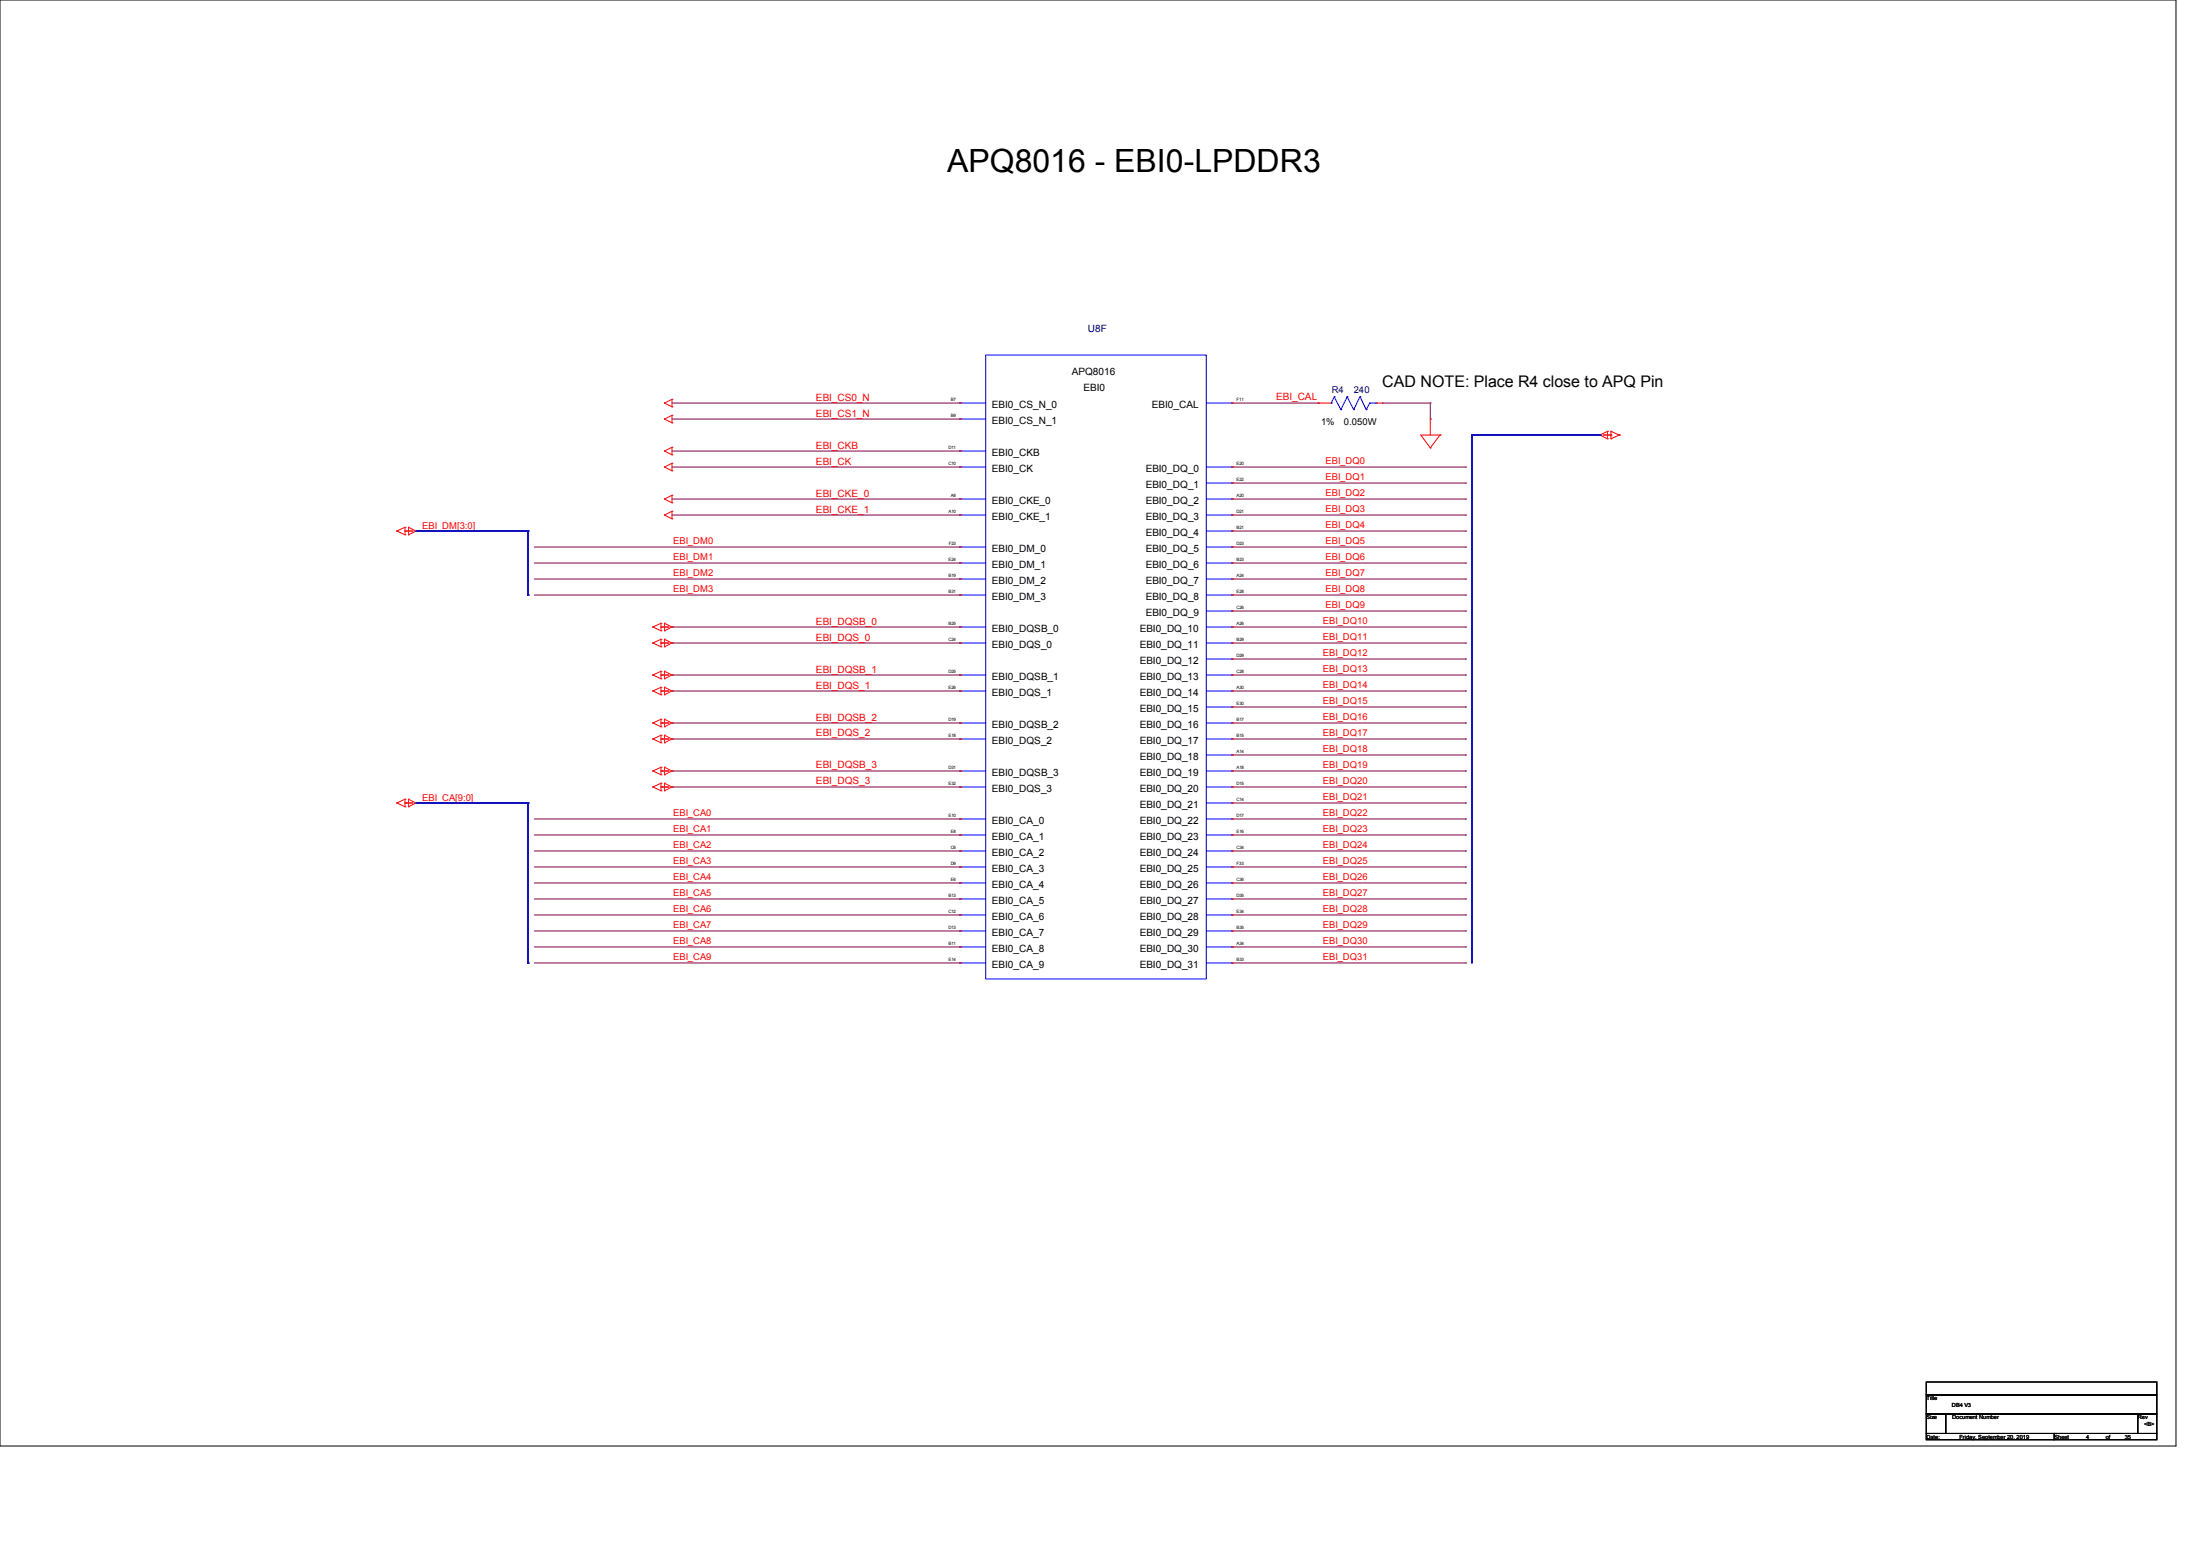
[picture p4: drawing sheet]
<svg xmlns="http://www.w3.org/2000/svg" width="297mm" height="210mm" viewBox="0 0 297 210" stroke-linecap="round" stroke-linejoin="round" font-family="sans-serif">
<path d="M0 0h293.6v195.2h-293.6zM259.9 186.5h31.1v1.8h-31.1zM259.9 188.3h31.1v2.5h-31.1zM259.9 190.8h2.7v2.7h-2.7zM259.9 193.5h17.3v.8h-17.3zM262.6 190.8h25.9v2.7h-25.9zM277.2 193.5h13.8v.8h-13.8zM288.5 190.8h2.5v2.7h-2.5z" fill="none" stroke="#000" stroke-width=".13"/>
<g fill="none" stroke="#f00" stroke-width=".13">
<path d="M89.7 56.6h.1M89.7 54.4h.1M89.7 56.6l1 .5M89.7 54.4l1 .5M90.7 56h.1M90.7 57.1h.1M90.7 53.9h.1M90.7 54.9h.1M90.7 53.9v1M90.7 56v1.1M90.7 56l-1 .6M90.7 53.9l-1 .5"/>
<path d="M129.5 56.6h.1M129.5 54.4h.1M166.2 54.4h.1M177.9 54.4h.1M177.9 54.4h1.7M185.7 54.4h.8M186.5 54.4h.1M193 56.6h.1M193 56.6v2.1M194.3 58.7h.1M194.3 58.7h-2.6l1.3 1.8M194.3 58.7l-1.3 1.8"/>
<path d="M215.9 58.7h.1M215.9 58.7l1 .5M216.3 58.7h1.1M216.9 59.2h.1M216.9 58.2h.1M216.9 58.2v1M216.9 58.2l-1 .5M217.4 59.2h.1M217.4 58.2h.1M217.4 58.7h.1M217.4 58.2v1M217.4 58.2l1.1 .5"/>
<path d="M218.5 58.7h.1M218.5 58.7l-1.1 .5M53.6 71.7h.1M53.6 71.7l1.1 .5M54.7 72.2h.1M54.7 71.2h.1M54.7 71.7h.1M54.7 71.2v1M54.7 71.2l-1.1 .5M54.7 71.7h1M55.1 72.2h.1M55.1 71.2h.1"/>
<path d="M55.1 71.2v1M55.1 71.2l1 .5M56.1 71.7h.1M56.1 71.7l-1 .5M89.7 69.5h.1M89.7 63h.1M89.7 67.4h.1M89.7 60.9h.1M89.7 69.5l1 .5M89.7 63l1 .5M89.7 67.4l1 .5M89.7 60.9l1 .5"/>
<path d="M90.7 69h.1M90.7 70h.1M90.7 62.5h.1M90.7 63.5h.1M90.7 66.8h.1M90.7 67.9h.1M90.7 60.4h.1M90.7 61.4h.1M90.7 69l-1 .5M90.7 60.4v1M90.7 62.5v1M90.7 66.8v1.1"/>
<path d="M90.7 69v1M90.7 62.5l-1 .5M90.7 66.8l-1 .6M90.7 60.4l-1 .5M129.5 69.5h.1M129.5 67.4h.1M129.5 60.9h.1M129.5 63h.1M129.5 73.8h.1M129.5 76h.1M129.5 78.1h.1M166.2 63h.1"/>
<path d="M166.2 65.2h.1M166.2 78.1h.1M166.2 76h.1M166.2 73.8h.1M166.2 71.7h.1M166.2 69.5h.1M166.2 67.4h.1M193 60.5h.1M88.1 97.6h.1M88.1 84.6h.1M88.1 86.8h.1M88.1 91.1h.1"/>
<path d="M88.1 93.3h.1M88.1 99.7h.1M88.1 97.6l1.1 .5M88.1 84.6l1.1 .5M88.1 86.8l1.1 .5M88.1 91.1l1.1 .5M88.1 93.3l1.1 .5M88.1 99.7l1.1 .5M89.2 98.1h.1M89.2 97.1h.1M89.2 97.6h.1M89.2 85.1h.1"/>
<path d="M89.2 84.1h.1M89.2 84.6h.1M89.2 87.3h.1M89.2 86.3h.1M89.2 86.8h.1M89.2 91.6h.1M89.2 90.6h.1M89.2 91.1h.1M89.2 93.8h.1M89.2 92.8h.1M89.2 93.3h.1M89.2 99.2h.1"/>
<path d="M89.2 99.7h.1M89.2 84.1v1M89.2 86.3v1M89.2 90.6v1M89.2 92.8v1M89.2 97.1v1M89.2 99.2v1M89.2 97.1l-1.1 .5M89.2 97.6h1.1M89.2 84.1l-1.1 .5M89.2 84.6h1.1M89.2 86.3l-1.1 .5"/>
<path d="M89.2 86.8h1.1M89.2 90.6l-1.1 .5M89.2 91.1h1.1M89.2 92.8l-1.1 .5M89.2 93.3h1.1M89.2 99.2l-1.1 .5M89.2 99.7h1.1M89.7 98.1h.1M89.7 97.1h.1M89.7 85.1h.1M89.7 84.1h.1M89.7 87.3h.1"/>
<path d="M89.7 86.3h.1M89.7 91.6h.1M89.7 90.6h.1M89.7 93.8h.1M89.7 92.8h.1M89.7 99.2h.1M89.7 84.1v1M89.7 86.3v1M89.7 90.6v1M89.7 92.8v1M89.7 97.1v1M89.7 99.2v1"/>
<path d="M89.7 97.1l1 .5M89.7 84.1l1 .5M89.7 86.3l1 .5M89.7 90.6l1 .5M89.7 92.8l1 .5M89.7 99.2l1 .5M90.7 97.6h.1M90.7 84.6h.1M90.7 86.8h.1M90.7 91.1h.1M90.7 93.3h.1M90.7 99.7h.1"/>
<path d="M90.7 97.6l-1 .5M90.7 84.6l-1 .5M90.7 86.8l-1 .5M90.7 91.1l-1 .5M90.7 93.3l-1 .5M90.7 99.7l-1 .5M129.5 80.3h.1M129.5 97.6h.1M129.5 84.6h.1M129.5 91.1h.1M129.5 99.7h.1M129.5 93.3h.1"/>
<path d="M129.5 86.8h.1M166.2 99.7h.1M166.2 97.6h.1M166.2 95.4h.1M166.2 93.3h.1M166.2 91.1h.1M166.2 88.9h.1M166.2 84.6h.1M166.2 86.8h.1M166.2 82.5h.1M166.2 80.3h.1M53.6 108.4h.1"/>
<path d="M53.6 108.4l1.1 .5M54.7 108.9h.1M54.7 107.9h.1M54.7 108.4h.1M54.7 107.9v1M54.7 107.9l-1.1 .5M54.7 108.4h1M55.1 108.9h.1M55.1 107.9h.1M55.1 107.9v1M55.1 107.9l1 .5M56.1 108.4h.1"/>
<path d="M56.1 108.4l-1 .5M88.1 106.2h.1M88.1 104.1h.1M88.1 106.2l1.1 .5M88.1 104.1l1.1 .5M89.2 106.7h.1M89.2 105.7h.1M89.2 106.2h.1M89.2 100.2h.1M89.2 104.6h.1M89.2 103.5h.1M89.2 104.1h.1"/>
<path d="M89.2 103.5v1.1M89.2 105.7v1M89.2 105.7l-1.1 .5M89.2 106.2h1.1M89.2 103.5l-1.1 .6M89.2 104.1h1.1M89.7 106.7h.1M89.7 105.7h.1M89.7 100.2h.1M89.7 104.6h.1M89.7 103.5h.1M89.7 103.5v1.1"/>
<path d="M89.7 105.7v1M89.7 105.7l1 .5M89.7 103.5l1 .6M90.7 106.2h.1M90.7 104.1h.1M90.7 106.2l-1 .5M90.7 104.1l-1 .5M129.5 119.2h.1M129.5 117h.1M129.5 114.9h.1M129.5 112.7h.1M129.5 110.5h.1"/>
<path d="M129.5 104.1h.1M129.5 106.2h.1M166.2 119.2h.1M166.2 117h.1M166.2 114.9h.1M166.2 112.7h.1M166.2 110.5h.1M166.2 108.4h.1M166.2 106.2h.1M166.2 104.1h.1M166.2 101.9h.1M129.5 130h.1"/>
<path d="M129.5 127.8h.1M129.5 125.6h.1M129.5 123.5h.1M129.5 121.3h.1M166.2 130h.1M166.2 127.8h.1M166.2 125.6h.1M166.2 123.5h.1M166.2 121.3h.1"/>
</g>
<g fill="none" stroke="#00f" stroke-width=".13">
<path d="M129.5 56.6h.1M129.5 54.4h.1M129.5 54.4h3.5M129.5 56.6h3.5M133 47.9h29.8v84.2h-29.8zM162.8 54.4h3.4M166.2 54.4h.1M179.6 54.4h.1M180 53.6h.1M180 53.6l-.4 .8M180 53.6l.9 1.7M180.9 55.3h.1"/>
<path d="M181.8 53.6h.1M181.8 53.6l-.9 1.7M181.8 53.6l.9 1.7M182.7 55.3h.1M183.5 53.6h.1M183.5 53.6l-.8 1.7M183.5 53.6l.9 1.7M184.4 55.3h.1M184.8 54.4h.1M184.8 54.4h.9M184.8 54.4l-.4 .9M185.7 54.4h.1"/>
<path d="M129.5 69.5h.1M129.5 67.4h.1M129.5 60.9h.1M129.5 63h.1M129.5 73.8h.1M129.5 76h.1M129.5 78.1h.1M129.5 69.5h3.5M129.5 67.4h3.5M129.5 60.9h3.5M129.5 63h3.5M129.5 73.8h3.5"/>
<path d="M129.5 76h3.5M129.5 78.1h3.5M162.8 69.5h3.4M162.8 67.4h3.4M162.8 63h3.4M162.8 73.8h3.4M162.8 76h3.4M162.8 78.1h3.4M162.8 65.2h3.4M162.8 71.7h3.4M166.2 63h.1M166.2 65.2h.1"/>
<path d="M166.2 78.1h.1M166.2 76h.1M166.2 73.8h.1M166.2 71.7h.1M166.2 69.5h.1M166.2 67.4h.1M129.5 80.3h.1M129.5 97.6h.1M129.5 84.6h.1M129.5 91.1h.1M129.5 99.7h.1M129.5 93.3h.1"/>
<path d="M129.5 86.8h.1M129.5 99.7h3.5M129.5 97.6h3.5M129.5 93.3h3.5M129.5 91.1h3.5M129.5 80.3h3.5M129.5 84.6h3.5M129.5 86.8h3.5M162.8 99.7h3.4M162.8 97.6h3.4M162.8 95.4h3.4M162.8 93.3h3.4"/>
<path d="M162.8 91.1h3.4M162.8 88.9h3.4M162.8 80.3h3.4M162.8 84.6h3.4M162.8 86.8h3.4M162.8 82.5h3.4M166.2 99.7h.1M166.2 97.6h.1M166.2 95.4h.1M166.2 93.3h.1M166.2 91.1h.1M166.2 88.9h.1"/>
<path d="M166.2 84.6h.1M166.2 86.8h.1M166.2 82.5h.1M166.2 80.3h.1M129.5 119.2h.1M129.5 117h.1M129.5 114.9h.1M129.5 112.7h.1M129.5 110.5h.1M129.5 104.1h.1M129.5 106.2h.1M129.5 119.2h3.5"/>
<path d="M129.5 117h3.5M129.5 114.9h3.5M129.5 112.7h3.5M129.5 110.5h3.5M129.5 104.1h3.5M129.5 106.2h3.5M162.8 119.2h3.4M162.8 117h3.4M162.8 114.9h3.4M162.8 112.7h3.4M162.8 110.5h3.4M162.8 104.1h3.4"/>
<path d="M162.8 106.2h3.4M162.8 108.4h3.4M162.8 101.9h3.4M166.2 119.2h.1M166.2 117h.1M166.2 114.9h.1M166.2 112.7h.1M166.2 110.5h.1M166.2 108.4h.1M166.2 106.2h.1M166.2 104.1h.1M166.2 101.9h.1"/>
<path d="M129.5 130h.1M129.5 127.8h.1M129.5 125.6h.1M129.5 123.5h.1M129.5 121.3h.1M129.5 130h3.5M129.5 127.8h3.5M129.5 125.6h3.5M129.5 123.5h3.5M129.5 121.3h3.5M162.8 130h3.4M162.8 127.8h3.4"/>
<path d="M162.8 125.6h3.4M162.8 123.5h3.4M162.8 121.3h3.4M166.2 130h.1M166.2 127.8h.1M166.2 125.6h.1M166.2 123.5h.1M166.2 121.3h.1"/>
</g>
<g fill="none" stroke="#800040" stroke-width=".13">
<path d="M90.7 56.6h38.8M90.7 54.4h38.8M129.5 56.6h.1M129.5 54.4h.1M166.2 54.4h11.7M177.9 54.4h.1M186.5 54.4h6.5M193 54.4h.1M193 56.6h.1M193 54.4v2.2M72.1 78.1h57.4M72.1 76h57.4"/>
<path d="M72.1 73.8h57.4M90.7 69.5h38.8M90.7 67.4h38.8M90.7 63h38.8M90.7 60.9h38.8M129.5 69.5h.1M129.5 67.4h.1M129.5 63h.1M129.5 60.9h.1M129.5 73.8h.1M129.5 76h.1M129.5 78.1h.1"/>
<path d="M166.2 69.5h31.6M166.2 67.4h31.6M166.2 63h31.6M166.2 78.1h31.6M166.2 76h31.6M166.2 73.8h31.6M166.2 71.7h31.6M166.2 65.2h31.6M197.8 78.1h.1M197.8 76h.1M197.8 73.8h.1M197.8 71.7h.1"/>
<path d="M197.8 69.5h.1M197.8 67.4h.1M197.8 65.2h.1M197.8 63h.1M72.1 80.3h57.4M90.7 97.6h38.8M90.7 91.1h38.8M90.7 84.6h38.8M90.7 99.7h38.8M90.7 93.3h38.8M90.7 86.8h38.8M129.5 97.6h.1"/>
<path d="M129.5 91.1h.1M129.5 84.6h.1M129.5 99.7h.1M129.5 93.3h.1M129.5 86.8h.1M129.5 80.3h.1M166.2 97.6h31.6M166.2 91.1h31.6M166.2 84.6h31.6M166.2 99.7h31.6M166.2 93.3h31.6M166.2 86.8h31.6"/>
<path d="M166.2 82.5h31.6M166.2 80.3h31.6M166.2 95.4h31.6M166.2 88.9h31.6M197.8 82.5h.1M197.8 80.3h.1M197.8 99.7h.1M197.8 97.6h.1M197.8 95.4h.1M197.8 93.3h.1M197.8 91.1h.1M197.8 88.9h.1"/>
<path d="M197.8 86.8h.1M197.8 84.6h.1M72.1 119.2h57.4M72.1 117h57.4M72.1 114.9h57.4M72.1 112.7h57.4M72.1 110.5h57.4M90.7 104.1h38.8M90.7 106.2h38.8M129.5 104.1h.1M129.5 106.2h.1M129.5 110.5h.1"/>
<path d="M129.5 112.7h.1M129.5 114.9h.1M129.5 117h.1M129.5 119.2h.1M166.2 104.1h31.6M166.2 106.2h31.6M166.2 119.2h31.6M166.2 117h31.6M166.2 114.9h31.6M166.2 112.7h31.6M166.2 110.5h31.6M166.2 108.4h31.6"/>
<path d="M166.2 101.9h31.6M197.8 119.2h.1M197.8 117h.1M197.8 114.9h.1M197.8 112.7h.1M197.8 110.5h.1M197.8 108.4h.1M197.8 106.2h.1M197.8 104.1h.1M197.8 101.9h.1M72.1 130h57.4M72.1 127.8h57.4"/>
<path d="M72.1 125.6h57.4M72.1 123.5h57.4M72.1 121.3h57.4M129.5 121.3h.1M129.5 123.5h.1M129.5 125.6h.1M129.5 127.8h.1M129.5 130h.1M166.2 130h31.6M166.2 127.8h31.6M166.2 125.6h31.6M166.2 123.5h31.6"/>
<path d="M166.2 121.3h31.6M197.8 130h.1M197.8 127.8h.1M197.8 125.6h.1M197.8 123.5h.1M197.8 121.3h.1"/>
</g>
<path d="M198.6 58.7h.1M198.6 58.7v71.3M198.6 58.7h17.3M215.9 58.7h.1M56.1 71.7h15.1M71.2 71.7h.1M71.2 71.7v8.6M71.2 80.3h.1M56.1 108.4h15.1M71.2 108.4h.1M71.2 108.4v21.6M71.2 130h.1" fill="none" stroke="#00f" stroke-width=".25"/>
<text font-size="4.3" x="127.8" y="23.2">APQ8016 - EBI0-LPDDR3</text>
<text font-size="2.2" x="186.5" y="52.2">CAD NOTE: Place R4 close to APQ Pin</text>
<text font-size="1.4" fill="#000080" x="146.8" y="44.7">U8F</text>
<g font-size="1.4">
<text x="144.6" y="50.5">APQ8016</text>
<text x="146.2" y="52.7">EBI0</text>
<text x="133.9" y="57.3">EBI0_CS_N_1</text>
<text x="133.9" y="55.1">EBI0_CS_N_0</text>
<text x="155.4" y="55.1">EBI0_CAL</text>
<text x="133.9" y="61.6">EBI0_CKB</text>
<text x="133.9" y="63.8">EBI0_CK</text>
<text x="154.6" y="63.8">EBI0_DQ_0</text>
<text x="154.6" y="65.9">EBI0_DQ_1</text>
<text x="133.9" y="70.2">EBI0_CKE_1</text>
<text x="133.9" y="68.1">EBI0_CKE_0</text>
<text x="154.6" y="70.2">EBI0_DQ_3</text>
<text x="154.6" y="68.1">EBI0_DQ_2</text>
<text x="133.9" y="74.5">EBI0_DM_0</text>
<text x="133.9" y="76.7">EBI0_DM_1</text>
<text x="154.6" y="76.7">EBI0_DQ_6</text>
<text x="154.6" y="74.5">EBI0_DQ_5</text>
<text x="154.6" y="72.4">EBI0_DQ_4</text>
<text x="133.9" y="78.9">EBI0_DM_2</text>
<text x="133.9" y="81">EBI0_DM_3</text>
<text x="154.6" y="83.2">EBI0_DQ_9</text>
<text x="154.6" y="81">EBI0_DQ_8</text>
<text x="154.6" y="78.9">EBI0_DQ_7</text>
<text x="133.9" y="85.3">EBI0_DQSB_0</text>
<text x="133.9" y="87.5">EBI0_DQS_0</text>
<text x="153.8" y="89.7">EBI0_DQ_12</text>
<text x="153.8" y="85.3">EBI0_DQ_10</text>
<text x="153.8" y="87.5">EBI0_DQ_11</text>
<text x="133.9" y="91.8">EBI0_DQSB_1</text>
<text x="133.9" y="94">EBI0_DQS_1</text>
<text x="153.8" y="94">EBI0_DQ_14</text>
<text x="153.8" y="91.8">EBI0_DQ_13</text>
<text x="133.9" y="98.3">EBI0_DQSB_2</text>
<text x="133.9" y="100.5">EBI0_DQS_2</text>
<text x="153.8" y="100.5">EBI0_DQ_17</text>
<text x="153.8" y="98.3">EBI0_DQ_16</text>
<text x="153.8" y="96.1">EBI0_DQ_15</text>
<text x="133.9" y="104.8">EBI0_DQSB_3</text>
<text x="133.9" y="106.9">EBI0_DQS_3</text>
<text x="153.8" y="106.9">EBI0_DQ_20</text>
<text x="153.8" y="104.8">EBI0_DQ_19</text>
<text x="153.8" y="102.6">EBI0_DQ_18</text>
<text x="133.9" y="113.4">EBI0_CA_1</text>
<text x="133.9" y="111.3">EBI0_CA_0</text>
<text x="153.8" y="113.4">EBI0_DQ_23</text>
<text x="153.8" y="111.3">EBI0_DQ_22</text>
<text x="153.8" y="109.1">EBI0_DQ_21</text>
<text x="133.9" y="119.9">EBI0_CA_4</text>
<text x="133.9" y="117.7">EBI0_CA_3</text>
<text x="133.9" y="115.6">EBI0_CA_2</text>
<text x="153.8" y="119.9">EBI0_DQ_26</text>
<text x="153.8" y="117.7">EBI0_DQ_25</text>
<text x="153.8" y="115.6">EBI0_DQ_24</text>
<text x="133.9" y="124.2">EBI0_CA_6</text>
<text x="133.9" y="122">EBI0_CA_5</text>
<text x="153.8" y="124.2">EBI0_DQ_28</text>
<text x="153.8" y="122">EBI0_DQ_27</text>
<text x="133.9" y="130.6">EBI0_CA_9</text>
<text x="133.9" y="128.5">EBI0_CA_8</text>
<text x="133.9" y="126.4">EBI0_CA_7</text>
<text x="153.8" y="130.6">EBI0_DQ_31</text>
<text x="153.8" y="128.5">EBI0_DQ_30</text>
<text x="153.8" y="126.4">EBI0_DQ_29</text>
</g>
<g font-size="1.4" fill="#f00">
<text x="110.1" y="56.2">EBI_CS1_N</text>
<text x="110.1" y="54.1">EBI_CS0_N</text>
<text x="172.2" y="54">EBI_CAL</text>
<text x="110.1" y="62.7">EBI_CK</text>
<text x="110.1" y="60.5">EBI_CKB</text>
<text x="110.1" y="69.2">EBI_CKE_1</text>
<text x="110.1" y="67">EBI_CKE_0</text>
<text x="110.1" y="84.3">EBI_DQSB_0</text>
<text x="110.1" y="86.4">EBI_DQS_0</text>
<text x="110.1" y="90.8">EBI_DQSB_1</text>
<text x="110.1" y="92.9">EBI_DQS_1</text>
<text x="110.1" y="97.2">EBI_DQSB_2</text>
<text x="110.1" y="99.4">EBI_DQS_2</text>
<text x="110.1" y="105.9">EBI_DQS_3</text>
<text x="110.1" y="103.7">EBI_DQSB_3</text>
</g>
<g font-size="1.3" fill="#000080">
<text x="179.7" y="53">R4</text>
<text x="182.7" y="53">240</text>
</g>
<g font-size="1.3">
<text x="178.3" y="57.3">1%</text>
<text x="181.4" y="57.3">0.050W</text>
</g>
<g font-size="1.3" fill="#f00">
<text x="178.9" y="64.8">EBI_DQ1</text>
<text x="178.9" y="62.7">EBI_DQ0</text>
<text x="57" y="71.4">EBI_DM[3:0]</text>
<text x="178.9" y="71.3">EBI_DQ4</text>
<text x="178.9" y="69.1">EBI_DQ3</text>
<text x="178.9" y="67">EBI_DQ2</text>
<text x="90.8" y="73.4">EBI_DM0</text>
<text x="90.8" y="75.6">EBI_DM1</text>
<text x="90.8" y="77.8">EBI_DM2</text>
<text x="178.9" y="77.8">EBI_DQ7</text>
<text x="178.9" y="75.6">EBI_DQ6</text>
<text x="178.9" y="73.4">EBI_DQ5</text>
<text x="90.8" y="79.9">EBI_DM3</text>
<text x="178.9" y="82.1">EBI_DQ9</text>
<text x="178.9" y="79.9">EBI_DQ8</text>
<text x="178.5" y="88.6">EBI_DQ12</text>
<text x="178.5" y="86.4">EBI_DQ11</text>
<text x="178.5" y="84.2">EBI_DQ10</text>
<text x="178.5" y="95">EBI_DQ15</text>
<text x="178.5" y="92.9">EBI_DQ14</text>
<text x="178.5" y="90.7">EBI_DQ13</text>
<text x="178.5" y="101.5">EBI_DQ18</text>
<text x="178.5" y="99.4">EBI_DQ17</text>
<text x="178.5" y="97.2">EBI_DQ16</text>
<text x="178.5" y="108">EBI_DQ21</text>
<text x="178.5" y="105.8">EBI_DQ20</text>
<text x="178.5" y="103.7">EBI_DQ19</text>
<text x="57" y="108.1">EBI_CA[9:0]</text>
<text x="90.8" y="110.2">EBI_CA0</text>
<text x="90.8" y="112.3">EBI_CA1</text>
<text x="178.5" y="112.3">EBI_DQ23</text>
<text x="178.5" y="110.2">EBI_DQ22</text>
<text x="90.8" y="114.5">EBI_CA2</text>
<text x="90.8" y="116.6">EBI_CA3</text>
<text x="90.8" y="118.8">EBI_CA4</text>
<text x="178.5" y="118.8">EBI_DQ26</text>
<text x="178.5" y="116.6">EBI_DQ25</text>
<text x="178.5" y="114.5">EBI_DQ24</text>
<text x="90.8" y="120.9">EBI_CA5</text>
<text x="90.8" y="123.1">EBI_CA6</text>
<text x="90.8" y="125.3">EBI_CA7</text>
<text x="178.5" y="125.3">EBI_DQ29</text>
<text x="178.5" y="123.1">EBI_DQ28</text>
<text x="178.5" y="120.9">EBI_DQ27</text>
<text x="90.8" y="127.4">EBI_CA8</text>
<text x="90.8" y="129.6">EBI_CA9</text>
<text x="178.5" y="129.6">EBI_DQ31</text>
<text x="178.5" y="127.4">EBI_DQ30</text>
</g>
<g font-size=".8">
<text x="259.9" y="189">Title</text>
<text x="259.9" y="191.6">Size</text>
<text x="263.4" y="189.9">DB4 V3</text>
<text x="263.4" y="191.6">Document Number</text>
<text x="288.5" y="191.6">Rev</text>
<text x="259.9" y="194.2">Date:</text>
<text x="264.4" y="194.2">Friday, September 20, 2019</text>
<text x="277.2" y="194.2">Sheet</text>
<text x="281.5" y="194.2">4</text>
<text x="284.2" y="194.2">of</text>
<text x="286.7" y="194.2">35</text>
<text x="289.3" y="192.4">&lt;B&gt;</text>
</g>
<g font-size=".6">
<text x="128.3" y="56.3">B9</text>
<text x="128.3" y="54.2">B7</text>
<text x="166.9" y="54.2">F11</text>
<text x="128" y="60.6">D11</text>
<text x="128" y="62.8">C10</text>
<text x="166.9" y="62.8">E20</text>
<text x="166.9" y="64.9">E22</text>
<text x="128" y="69.3">A10</text>
<text x="128.3" y="67.1">A8</text>
<text x="166.9" y="71.4">B21</text>
<text x="166.9" y="69.3">D21</text>
<text x="166.9" y="67.1">A20</text>
<text x="128" y="75.7">E24</text>
<text x="128" y="77.9">B19</text>
<text x="128" y="73.6">F23</text>
<text x="166.9" y="77.9">A24</text>
<text x="166.9" y="75.7">B23</text>
<text x="166.9" y="73.6">D23</text>
<text x="128" y="80.1">B31</text>
<text x="166.9" y="82.2">C26</text>
<text x="166.9" y="80.1">E28</text>
<text x="128" y="84.4">B25</text>
<text x="128" y="86.5">C24</text>
<text x="166.9" y="88.7">D29</text>
<text x="166.9" y="84.4">A26</text>
<text x="166.9" y="86.5">B29</text>
<text x="128" y="90.9">D25</text>
<text x="128" y="93">E26</text>
<text x="166.9" y="95.2">E30</text>
<text x="166.9" y="93">A30</text>
<text x="166.9" y="90.9">C28</text>
<text x="128" y="97.3">D19</text>
<text x="128" y="99.5">E18</text>
<text x="166.9" y="99.5">B15</text>
<text x="166.9" y="97.3">B17</text>
<text x="166.9" y="101.7">A14</text>
<text x="128" y="103.8">D31</text>
<text x="128" y="106">E32</text>
<text x="166.9" y="106">D15</text>
<text x="166.9" y="103.8">A18</text>
<text x="128" y="110.3">E10</text>
<text x="128.3" y="112.5">E8</text>
<text x="166.9" y="112.5">E16</text>
<text x="166.9" y="110.3">D17</text>
<text x="166.9" y="108.1">C14</text>
<text x="128.3" y="118.9">E6</text>
<text x="128.3" y="116.8">D9</text>
<text x="128.3" y="114.6">C6</text>
<text x="166.9" y="118.9">C36</text>
<text x="166.9" y="116.8">F33</text>
<text x="166.9" y="114.6">C34</text>
<text x="128" y="125.4">D13</text>
<text x="128" y="123.3">C12</text>
<text x="128" y="121.1">B13</text>
<text x="166.9" y="125.4">B35</text>
<text x="166.9" y="123.3">E34</text>
<text x="166.9" y="121.1">D35</text>
<text x="128" y="129.7">E14</text>
<text x="128" y="127.6">B11</text>
<text x="166.9" y="129.7">B33</text>
<text x="166.9" y="127.6">A34</text>
</g>
</svg>
